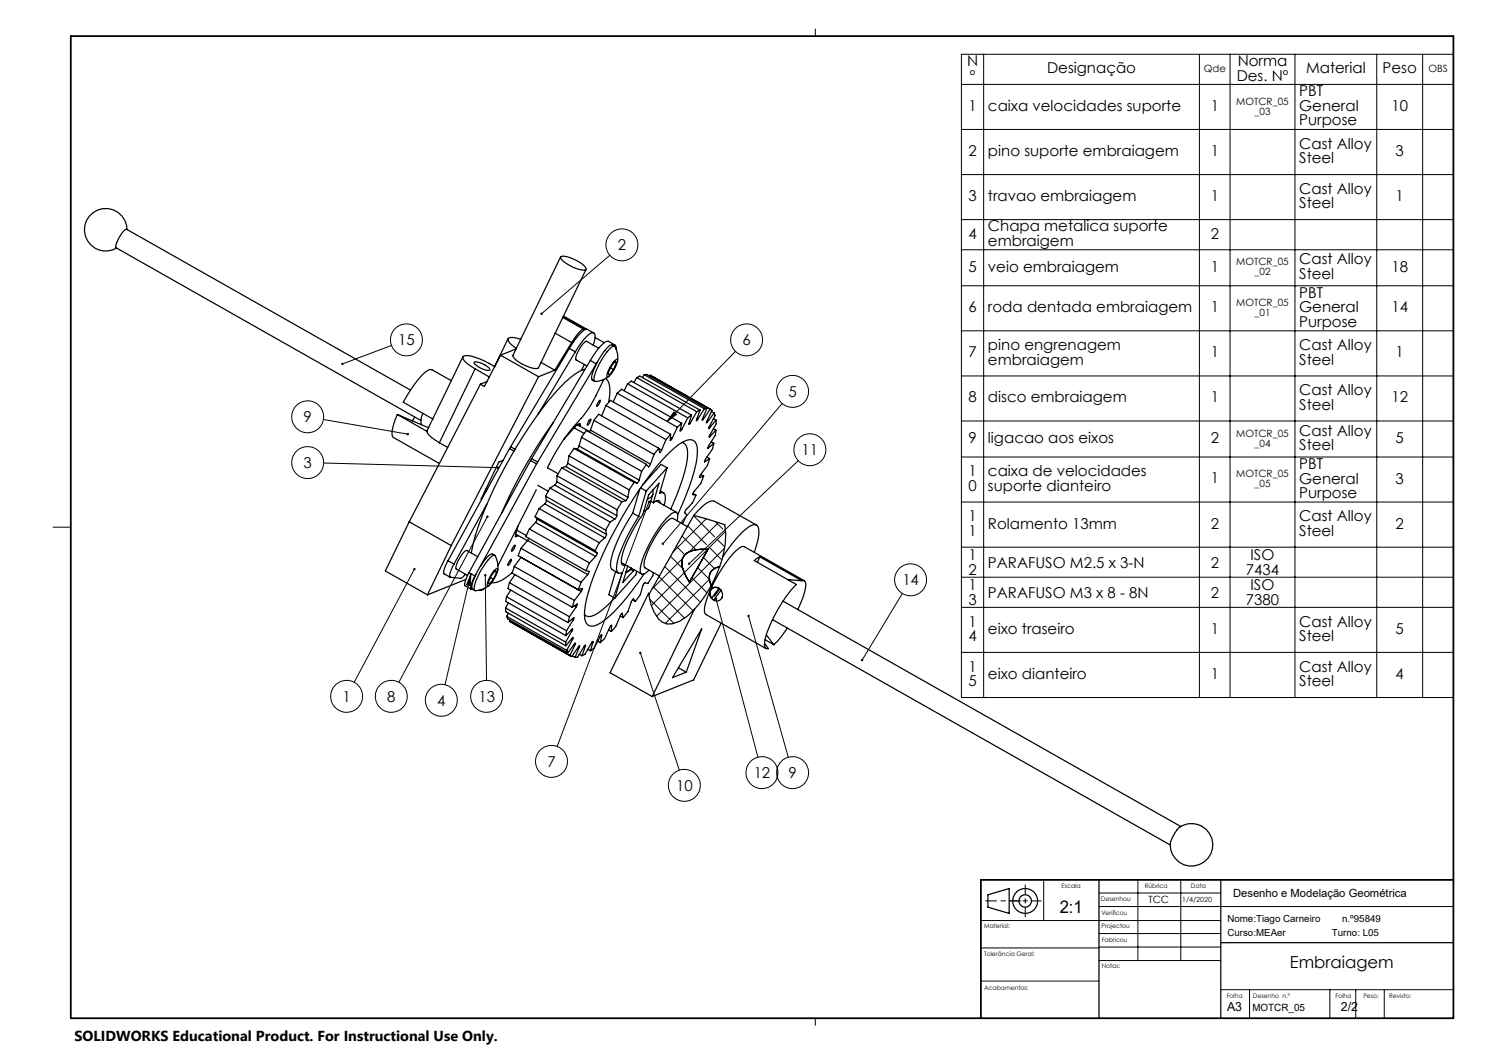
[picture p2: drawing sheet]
<svg xmlns="http://www.w3.org/2000/svg" width="420mm" height="297mm" viewBox="0 0 420 297" stroke-linecap="round" stroke-linejoin="round" font-family="sans-serif">
<g fill="none" stroke="#000" stroke-width=".28">
<path d="M230 8.2v2M271.2 15.3h138.8v181.4h-138.8zM277.5 15.3v181.4M338.3 15.3v181.4M347 15.3v181.4M365.3 15.3v181.4M388.3 15.3v181.4M401.3 15.3v181.4M271.2 23.8h138.8M271.2 36.5h138.8M271.2 49.2h138.8M172 72l-19.3 16.5"/>
<path d="M271.2 61.9h138.8M271.2 70.4h138.8M110.4 97.4l-13.8 5.3M207.5 99.1l-19.3 19.8M271.2 80.6h138.8M271.2 93.3h138.8M91.2 118.3l23.8 4.1M190.1 116.2l.7 .7-2.6 2zM220.6 113.8l-33.6 39.6M271.2 106h138.8M271.2 118.7h138.8M91.3 130.6l49.1 1.3"/>
<path d="M225.2 129.9l-30.8 29.1M271.2 128.9h138.8M15 148.7h5M137.5 145.7l-25 46.7M183.1 141.5l-25.9 69M187.5 159.8l10.1 10.1M189.1 156.9l3.5 3.5M190.7 154.1l2.5 2.4M192.4 151.2l3.9 3.9M192.5 157.5l-8.6 8.6M194 148.3l5.3 5.3M195.6 145.4l6 6"/>
<path d="M195.7 145.4h.1M198.4 157.2l3.1 3.1M199.2 146.3l-9.4 9.4M200 154.3l3.6 3.6M201.8 147.1l2.1 2.1M202.3 152.1l2.1 2.2M202.6 147.4l-8.2 8.2M204.4 154.6l-19.2 19.2M204.6 149.9l.1 .1M204.7 149.9l-21 20.9M271.2 141.6h138.8M271.2 154.3h138.8"/>
<path d="M116.9 160.5l-17 31.9M132.9 161.8l-7.4 31.3M132.9 161.8l-.3 3.4-1-.3zM136.9 162.2l.3 29.7M183.2 169l6.9 6.9M184.3 165.5l8.8 8.8M185.9 162.7l9.6 9.6M195.2 162.9l4.2 4.3M196.8 160.1l3.3 3.3M200.1 163.4l-12.5 12.5M202 168.9l11.8 44.7M211.1 173.7l11.3 39.9"/>
<path d="M254.5 167.4l-11.3 18.8M271.2 162.8h138.8M271.2 171.3h138.8M180.6 184.1l11 33.1M271.2 184h138.8M276.7 259.6h67.6M294.4 248.2v11.4M310 251.9h34.3M310 255.7h100M321 248.2v22.7M333.1 248.2v22.7M276.7 276.7h33.3"/>
<path d="M276.7 267.4h33.3M310 270.9h34.3M310 263.3h34.3M310 267.1h34.3M344.3 279.1h65.5M352.5 279.1v8M375.1 279.1v8M382.4 279.1v8M390.5 279.1v8M230 287.2v2"/>
<circle cx="175.4" cy="69.1" r="4.5"/>
<circle cx="114.6" cy="95.9" r="4.5"/>
<circle cx="210.6" cy="95.9" r="4.5"/>
<circle cx="86.8" cy="117.5" r="4.5"/>
<circle cx="223.6" cy="110.4" r="4.5"/>
<circle cx="86.8" cy="130.5" r="4.5"/>
<circle cx="228.4" cy="126.9" r="4.5"/>
<circle cx="256.9" cy="163.6" r="4.5"/>
<circle cx="97.8" cy="196.4" r="4.5"/>
<circle cx="110.4" cy="196.4" r="4.5"/>
<circle cx="124.5" cy="197.5" r="4.5"/>
<circle cx="137.3" cy="196.4" r="4.5"/>
<circle cx="155.6" cy="214.8" r="4.5"/>
<circle cx="214.9" cy="217.9" r="4.5"/>
<circle cx="223.6" cy="217.9" r="4.5"/>
<circle cx="193" cy="221.5" r="4.5"/>
</g>
<g fill="none" stroke="#000" stroke-width=".35">
<path d="M35.8 64.7a6 6 0 0 0-7.1-5.8 6 6 0 0 0-4.5 8 6 6 0 0 0 8.6 3.1M158.1 72.5l-13.4 27.8a5.6 5.6 0 0 0 3.9 3 3.8 3.8 0 0 0 3.3 .4l13.4-27.7M158.2 72.4a6.9 6.9 0 0 1 5.1 1.4 3.7 3.7 0 0 1 2 2.1 2.45 2.45 0 0 1-2.5-.1l-2.1-.9a5 5 0 0 1-2.6-2.2zM143.3 95.5l-3.8 7.9-4.2-2.2a6.8 6.8 0 0 0-4.6-.7l-.2 .4a4.4 4.4 0 0 0 2.4 2.4l1.1 .7M145.6 98.4l-4.4 1.8M146.9 95.7h-.1a4.3 4.3 0 0 0-3.4-.3l-.1 .3a4.5 4.5 0 0 0 2.3 2.5M156.6 94l4.7 2.6M158.8 89.5l5.7 3.3M158.9 89.4l5.9 3.3M158.9 89.1l6.3 3.6M160.6 98.3l1.7 .9M160.6 98.3l-16.6 27.7"/>
<path d="M161.3 96.6l-4.8 7.8M162.3 99.2l-10.5 17.6M164.5 92.8a10.3 10.3 0 0 0-3.2 3.8M164.8 92.7l.6 .1M164.8 92.7l-.3 .1M165.4 96.3l3.5 1.9M165.5 96.3a1.85 1.85 0 0 0-1.6 1.3l-.5 .9a3.9 3.9 0 0 0-.9 3M167.3 97.3l.4-1.2a1.8 1.8 0 0 0-.3-2.2 2.07 2.07 0 0 0-2.1 1.1l-1.5 1.9-1.5 2.3M167.4 93.9l-1.7-1a2.15 2.15 0 0 0-2 1.2l-1.6 1.8-1.5 2.4M167.9 95.2l2.5 1.5M172.7 97.3a2.77 2.77 0 0 0-2.2 1.6l-1.4 2.2-1.4 2.5a4.4 4.4 0 0 0-.6 3.6l.6 .4M172.7 97.3l.7 .3"/>
<path d="M173.3 97.2l-1.7-.9a2.22 2.22 0 0 0-2 1.1l-1.5 1.9-1.6 2.4M173.4 97.3h-.7M173.4 97.3a1.07 1.07 0 0 1 .4 1.2M112.1 116.9a12.4 12.4 0 0 0-1.4 6.1l.2 .4 13 7.3M112.1 116.9l8.8 3.7M112.1 116.9l8.3 4.8M115.8 110l-80.1-45.3a1.79 1.79 0 0 0-1.3 1.1l-1.1 1.8a2.63 2.63 0 0 0-.6 2.3l86 48.7M117 117.6l-.8 1.1M119.3 116.6a4.3 4.3 0 0 0-.4 3.2M127.3 107.4l-5.5-3.1a3.2 3.2 0 0 0-2.8 1.6l-2.1 2.5-3.2 5 8.4 4.8M130.6 100.6l-10.1 20.9a2.07 2.07 0 0 0 1.3 1.9l2.1 1.5M133.7 102.2a5.1 5.1 0 0 1 4.5 2l-.1 .2a5.2 5.2 0 0 1-4.4-2.2z"/>
<path d="M134 104l4 2.3M134 104l-10.1 20.9M135.5 108.4l-20.1 38.8M137.3 107.6l-1.8 .8M141.2 100.2l-4.6 8.8-1.1-.6M141.2 100.2l10.7 6.1M151.9 106.3l-24.6 47.6M152.6 102.2l3.9 2.2M156 119.2a136.3 136.3 0 0 0-14.4 25.4M156.5 104.4l-4.6 1.9M162.5 101.5l3.1 1.7M162.8 119.8l3.5 2"/>
<path d="M163.1 119.7l.5 .3M163.6 120l-.1 .2M163.6 120l-.1-.6-1.1 .8-3.4 3.7M164.8 102.8l-.8 1.7M165 104.1a16.8 16.8 0 0 0-7.3 5.4 124.5 124.5 0 0 0-23.6 41.6l-1.1 4.8M166.2 118.6l.4-.4a1.81 1.81 0 0 1-.9 1.7zM166.5 101.7l1.7 .9M166.5 101.7l-16.5 27.7M167.5 118.6l1.4-1.8 16.9 9.6M167.5 118.6l17 9.6M167.5 118.6l-1 2.7M168.2 102.6l-16.5 27.7"/>
<path d="M168.4 102.2l-.2 .4M169.1 113l.1-.1a1.75 1.75 0 0 1-.9 1.7l.2-.7zM170.3 107l-2.2 4.6a29.1 29.1 0 0 1-4.1 6.3 52.7 52.7 0 0 0-9.6 14l3 1.7M170.9 106.7a3.6 3.6 0 0 1 1.1 3.2l-.3 3.6M170.9 114.4l1.3-1.5 17 9.6M170.9 114.4l17 9.6M170.9 114.4l-1.2 2.9M172.2 103.7l.9 .5M173.4 102.1l.5 .2M173.5 101.6l.6-.2a7.4 7.4 0 0 1-2.6 4.9h-.3a6.9 6.9 0 0 1 2.3-4.7zM173.9 102.3l-.4-.4-1.2 1.5-.8 1.9 .4 .5 1.2-1.6M173.9 102.3l-.8 1.9"/>
<path d="M174.1 110.9l1.2-1.1 17 9.6M174.1 110.9l17 9.6M174.1 110.9l-1.1 2.4M174.2 101.8a6.4 6.4 0 0 0-.8-4.1 2.62 2.62 0 0 0-2.2 1.6 14.9 14.9 0 0 0-3.6 8.1 4.4 4.4 0 0 0 3.7-.9l.5-.4M177 108.3l1.1-.8 17 9.6M177 108.3l17 9.6M177 108.3l-1 1.9M179.6 106.5l.9-.4 16.9 9.6M179.6 106.5l16.9 9.6M179.6 106.5l-.8 1.4M181.7 105.7l.7-.1 17 9.6M181.7 105.7l17 9.6"/>
<path d="M181.7 105.7l-.5 .8M183.4 105.8l.2 .1M183.4 105.8l17.1 9.7M183.4 105.8l-.2 .3M192.3 119.4l-1.2 1.1M192.3 119.4l-.4 2.2 .4-.5M194 117.9l-1.7 3.2M194.5 119.1l.2 .2M195.1 117.1l-1.1 .8M195.1 117.1l-.8 2.6 .4-.4M196.5 116.1l-1.8 3.2M196.5 118.2l.3 .1"/>
<path d="M197.4 115.7l-.9 .4M197.4 115.7l-.9 3 .3-.4M198.2 118.1l.2 .1M198.4 118.2l1.9-2.8 .5 .3-1.6 3.6 .3-.2M198.7 115.3l-1.9 3M199.3 119l.2 .1M199.4 115.2l-.7 .1M199.4 115.2l-1.4 3.3 .4-.3M200.7 116.1l.7 .4M201.2 118.1l.8 .4M201.4 116.5l.3 .7-1.8 3.7 .2-.2M201.4 116.5l-1.9 2.6"/>
<path d="M202 118.5v1l-1.8 3.2-.2 .5h.2M202 118.5l-1.9 2.2M123.9 124.9l2.4 1.3M136.9 138.3l.3 .1M137.5 137.8l-.5 .2M141.9 129.9l-1.2 .4-5 10.4 .3-.1M143.7 126.5l-17.3 31.6M143.7 126.5l1.3 .7M144 126l-.3 .5M144 126l1.3 .7M149.6 129.9l1.7 .9M149.6 129.9l-17.3 31.6"/>
<path d="M150 129.4l-.4 .5M150 129.4l1.7 .9M151.3 138.1l-10.9 21.5M151.3 130.8l-15.8 29M151.7 130.3l-.4 .5M151.7 136.9l3 1.7M153.9 139.9l17 9.6M153.9 139.9l.2 1.2M155.2 137.7l-1.3 2.2M155.2 137.7l16.9 9.5M156.5 136.8l16.9 9.6M156.5 136.8l-1.3 .9"/>
<path d="M157.1 135.9l-.6 .9M157.1 135.9l16.9 9.5M157.1 134.2l17 9.6M157.1 134.2v1.7M158.4 131.9l-1.3 2.3M158.4 131.9l17 9.6M159.6 131.6l16.9 9.6M159.6 131.6l-1.2 .3M160.1 130.7l-.5 .9M160.1 130.7l17 9.6M160.5 128.6l17 9.6M160.5 128.6l-.4 2.1"/>
<path d="M161.9 126.5l-1.4 2.1M161.9 126.5l17 9.6M161.9 126.5l.8 .1M162 120.7l2.8 1.6M162.7 126.6l17 9.6M163.3 125.8l-.6 .8M163.3 125.8l17 9.6M164 123.3l1.4-1.9 17 9.6M164 123.3l17 9.6M164 123.3l-.7 2.5M166.5 121.3l-.3 .5M166.5 121.3l17 9.6"/>
<path d="M177.5 138.2l-.4 2.1M178.9 136.1l-1.4 2.1M178.9 136.1l.8 .1M180.3 135.4l-.6 .8M180.4 138l-1.9 6.7M180.7 137.6l1.6 .9M181 132.9l-.7 2.5M182.3 138.5l-2.1 7.2M182.4 131l-1.4 1.9M183.5 130.9l-.5 .8-.6-.7M184.1 138.2v1.2M184.1 139.5l-1 3.4"/>
<path d="M184.1 139.4a1.96 1.96 0 0 1-1.5 1.3M184.5 128.2l-1 2.7M185.8 126.4l-1.3 1.8M185.8 126.4l.3 1.3 .5-.7M185.8 126.5l.8 .5M186.3 138.5l.9 .5M187.9 124l-1.3 3M188.2 131.9l-2.1 7.2 .6-.2 .5 .1a3.6 3.6 0 0 1 .2 3.6M188.2 131.9l-1.7-.9-5.1 5.7M188.2 131.9l-5.9 6.6M189.1 123.4l.5 .2M189.2 122.5l-1.3 1.5"/>
<path d="M189.2 122.5l-.1 1.8 .5-.7M191.1 120.5l-1.5 3.1M192 120.9l.3 .2M192.3 124.8a1.9 1.9 0 0 1 1.6 1.9 24.6 24.6 0 0 1-2.2 10.7l-2.5 6.2M195.4 139.5h.1M195.4 139.5l.9 .2M195.5 139.2l.8 .5M196.3 139.7l-1 2.1-2 2.2-.2 .6 .6 .7-1.3 2.4M197.3 134.6v.1M197.7 133.8l.8 .5M198.5 134.3l-.8 2.1-2 2.3-.3 .8M198.5 134.3l-1.2 .4"/>
<path d="M198.7 130.2h.1M199.4 128.9l.8 .5M199.6 126.3l.2 .1M200 120.6l.1 .1M200.1 123.1l.1 .1M200.2 129.4l-.6 1.9-2 2.6-.3 .8M200.2 129.4l-1.4 .8M200.6 124.6l.7 .4M201.2 121l.7 .4M201.3 125l-.4 1.7-1.9 2.8-.2 .7M201.3 125l-1.5 1.4M201.9 121.4l-.1 1.3-1.9 3.1-.3 .5 .2 .1"/>
<path d="M201.9 121.4l-1.7 1.8M115.4 147.2l11.9 6.7M115.4 147.2l-6.7 13.8 11.9 6.8M126.4 158.1a5.2 5.2 0 0 0-1.1 3.8l1.7 .9M126.4 158.1l1.7 1M127.3 153.9l-6.7 13.9M128.1 159.1a5.2 5.2 0 0 0-1.1 3.7M134.8 157l-3.1-1.7a5 5 0 0 0-2.6 3.1 2.12 2.12 0 0 0-.4 2.1l3.2 1.8M137.3 142.2l-9.2 16.9M139.6 156.6l-.7-.3a2.3 2.3 0 0 0-2 1.4 16 16 0 0 0-3.8 8.2l.8 .7M144 157.8h.2a2 2 0 0 1-1 1.7l.1-.5zM144.9 154l.3-.3a1.8 1.8 0 0 1-.9 1.8z"/>
<path d="M145.1 159.8l-.6 1.8 16.9 9.7M145.1 159.8l16.9 9.6M145.4 151.1l.3 .2M145.5 150.7l3.3 1.8M145.8 149.5l2.7 1.6M146.1 148.4l-.7 3 .3-.1M146.2 151.1l-.5 .2M147 154.7l-.8 2 17.7 10.1M147 154.7l16.9 9.5M147 157.2l-1.9 2.6M148.8 152.4l17 9.7M148.8 152.4l-1.8 2.3"/>
<path d="M149.2 151.8l-.4 .6M149.3 149.2l-1 2.2 17 9.6M149.3 149.2l17 9.6M151 145.7l16.9 9.6M151 145.7l.5 .7M151.1 147.4l16.9 9.5M151.1 147.4l-1.8 1.8M151.5 146.4l-.4 1M151.5 146.4l17 9.6M152.1 143.4l-1.1 2.3M152.1 143.4l16.9 9.7M153.6 142.1l17 9.6"/>
<path d="M153.6 142.1l-1.5 1.3M154.1 141.1l-.5 1M154.1 141.1l17 9.6M166.3 158.8l-1 2.2M167.9 155.3l.6 .7M168 156.9l-1.7 1.9M168.5 156l-.5 .9M169 153.1l-1.1 2.2M170.6 151.7l-1.6 1.4M170.9 149.5l.2 1.2M171.1 150.7l-.5 1M172.1 147.2l-1.2 2.3"/>
<path d="M173.4 146.4l-1.3 .8M174 145.4l-.6 1M174.1 143.8l-.1 1.6M175.3 158.7l5.6 3.2M175.4 141.5l-1.3 2.3M176.5 141.2l-1.1 .3M177.1 159.7l-1.4 4.6 2.9-3.3M177.1 140.3l-.6 .9M178.5 144.7a40.1 40.1 0 0 0-6.2 13.8 1.83 1.83 0 0 0 .4 2.2l1.7 .9M178.5 144.7l1.7 1M180.2 145.7a41.5 41.5 0 0 0-6.2 13.7v1.8l.3 .4 .5 .1 .7-.2-2.1 7.2M183.1 142.9a1.91 1.91 0 0 1-1.5 1.3"/>
<path d="M183.6 141.4l.7 .4M184.3 141.8l1.6-5.5-2.9 3.3-1.7 5.5a34.1 34.1 0 0 0-6.1 13.1l.3 1.1 .5 .2 .5-.2M184.3 141.8l1.3-.7 .4 .2 .3 .7M185.1 141.3l5.7 3.2M191 146.9a1.97 1.97 0 0 0-.3-2.4 3.8 3.8 0 0 0-2.8 1.8 34.4 34.4 0 0 0-7.3 14l.1 1.4 .4 .3 .5-.1 1.5-1.1M191.2 145.1a51.7 51.7 0 0 0 5.5-17.5 2.79 2.79 0 0 0-2.1-3.6 8.3 8.3 0 0 0-4.5 2.4 87.5 87.5 0 0 0-16 22 83.3 83.3 0 0 0-9 22.3 8 8 0 0 0 .2 5.1 2.18 2.18 0 0 0 3.1 .5 28.2 28.2 0 0 0 8.4-7.7l4.8-6.7M193 156.7a6.5 6.5 0 0 1 4.8-1.8h1.9l-5.2 9.3a9 9 0 0 1-2-6.7zM193.9 148.6l-4.1-2.4a2.78 2.78 0 0 0-2.3 1.5 28.2 28.2 0 0 0-5.9 11.4l.3 1 4.1 2.4M195.7 145.4l8.7 2.6 .3 2.6-.2 3-.6 3.4M195.7 145.4a11.7 11.7 0 0 1 5.2-4.2l.6 .2 11.9 6.7M195.7 145.4l-12.7 22.3M203 159.8a3.2 3.2 0 0 0-2.8 4l.4 1.4"/>
<path d="M203.9 157a36.7 36.7 0 0 1-8 14.9M212.8 155.8l.2-.6a12.1 12.1 0 0 0 .9-6.6l-.4-.5a3 3 0 0 0-3.2 1.2 35.7 35.7 0 0 0-6.4 7.7M214.3 157.1l-1.5 1 11.8 6.7a37.4 37.4 0 0 0-8.9 16.4l.1 1.5 .4 .3 .5-.1-1-1.4M214.3 157.1l11.9 6.7M214.3 157.1l-.7 1.5M131.3 162l-.8 .8-.6 .3-2.9-.3M131.4 163.4l-10.8 4.4M132.3 161.5a5.2 5.2 0 0 0-1.1 3.7l1.7 1M132.3 161.5l1.7 1M132.9 166.2h.4M134 162.5a5.2 5.2 0 0 0-1.1 3.7M134.2 162l-.2 .5"/>
<path d="M136.6 165.9a1.07 1.07 0 0 1-1.2 .5M138.3 162.9l.9 .5M139.6 161.1l.5 .3M139.8 160.5l.6-.1a7.8 7.8 0 0 1-2.8 4.9l-.2-.1v-.4l.5-1.4 .9-1.7zM140.1 161.4l-.3-.5-1.2 1.4-.9 1.9 .3 .6 1.2-1.4M140.1 161.4l-.9 2M140.4 160.8a6.6 6.6 0 0 0-.7-4.1l-.4-.1a10.6 10.6 0 0 0-3.9 4.8l-.6 1.3a8 8 0 0 0-1.1 3.6l.2 .3a6.4 6.4 0 0 0 4.1-1.5M142.6 171.5l.1 1 16.9 9.6M142.6 171.5l17 9.6M142.9 168.3l-.2 1.3 16.9 9.7M142.9 168.3l16.9 9.6M142.9 173.8l.3 .8 17 9.5"/>
<path d="M142.9 173.8l17 9.6M143.4 170.1l-.8 1.4M143.4 173l-.5 .8M143.7 164.4l-.4 1.6 16.9 9.6M143.7 164.4l16.9 9.6M143.8 175.3l.3 .2M143.8 175.3l17.3 9.8M144 175l-.2 .3M144 166.4l-1.1 1.9M144.5 161.5a8.1 8.1 0 0 1-5.8 2.8M145.2 162.1l-1.5 2.3M159.8 177.9l-.2 1.4"/>
<path d="M160.6 174l-.4 1.6M161 177.8l.3 .1M161.3 177.9l.2-.6-1.9 2M161.3 177.9l-1.7 3.2M161.3 174.7l.4 .2M161.7 174.9l.2-.7-1.7 1.4M161.7 174.9l-1.9 3M162 169.4l-.6 1.9M162.1 170.8l.5 .3M162.6 171.1l.2-.7-1.4 .9M162.6 171.1l-2 2.9M163.9 164.2l-.8 2.1 1.2-.3-.4 .8"/>
<path d="M163.9 166.8l-1.9 2.6M165.3 161l.9 .2-.4 .9M165.8 162.1l-1.9 2.1M169.6 179.1l.1 .1M169.7 179.2v-.2l-.4 .4-1.7 3.4-1.1 .7M169.7 179.2l-.4 2.1M171.7 177.7l.7 .4M172.4 176.4h.1M172.5 176.4l-.5 .4-1.5 3.3-1.2 1.2M172.5 176.4l-.1 1.7M173.4 168.7l-.3 .3a17.9 17.9 0 0 1-6.2 4.8l-.9 .1-.7-.2-.4-.3M173.6 161.2l-1.9 6.5 1.7 1"/>
<path d="M174.9 173.7l.9 .5M175.5 173h.1M175.5 173l-.5 .7-1.3 2.9-1.3 1.5M175.5 173l.3 1.2M176.6 161.3a1.83 1.83 0 0 0 1.4-1.1 2.14 2.14 0 0 1-1.5 1.3M177.8 160.5l.8 .5M178.4 169.2l.8 .4M178.6 168.9h.1M178.7 168.9l-.6 .8-1 2.8-1.3 1.7M178.7 168.9l.5 .7M178.8 160.7l-.2 .3M179.6 161.1l-.3 1-5.9 6.6"/>
<path d="M184.3 161.5l-.2 1-1.4 2.1-.9-.2-.2 .3-1 3-1.4 1.9M195.9 171.9a9.8 9.8 0 0 1-7.8 4.1l-1.3-.5a11.4 11.4 0 0 1-3.8-8.2l-10.9 22.5 11.9 6.7M195.9 171.9l-11.9 24.6M197.9 177.3l-4.3 12.3-3.9 1.5zM200.4 166.3a1.93 1.93 0 0 1 3.1 .4 1.93 1.93 0 0 1-1.2 2.8 2.16 2.16 0 0 1-1.9-3.2zM202.8 165.9a1.75 1.75 0 0 0-2.3 .4 1.75 1.75 0 0 0 .3 2.4l2-2.8M203 166.1l-1.5 2.1M203.4 175.8l-7.7 16-11.7 4.7M203.4 166.4l-2 2.8M216.1 179.1l2.2 2.8M217.9 174.8l112.2 63.5M220.8 169.5l112.3 63.6"/>
<path d="M222.1 177.2l-1.8 2.5-2 2.2M222.2 163.5l4 .3M226.2 163.8l.5-.1 .4 .3a5.9 5.9 0 0 1-.4 4l-1.7 3.9M226.9 163.8l-17.2-9.7a5.1 5.1 0 0 0-3 2.1 39.6 39.6 0 0 0-7.9 14.8 1.96 1.96 0 0 0 .3 2.3l16.9 9.6M159.6 181.1v1M159.9 183.4l.3 .7M161.3 180.1l.2 .2M161.4 185l.8 .4M161.5 180.3l.1-.5-2 2.3M161.5 180.3l-1.6 3.1M162 181.6l.2 .2M162.2 181.8l-1.4 3.1 .3 .2 .2 .1 2.2-3.1-.1 .3"/>
<path d="M162.2 181.8l.1-.4-2.1 2.7M163.2 182.3l.2 .1M163.4 184.5l.7 .5M163.4 182.4l-1.2 3M165 182.1l.1 .1M165.1 182.2v-.3l-2.2 3.4-.7 .1M165.1 182.2l-1 2.8M165.8 183.2l.7 .3M167.1 181l.2 .1M167.3 181.1l-.1-.2-.2 .2-2 3.4-.9 .5M167.3 181.1l-.8 2.4M168.6 180.8l.7 .5"/>
<path d="M191.3 188.3l2.3 1.3M215.8 180.4l2.5 1.5M332.5 233.5a6 6 0 0 1 9.2 2.5 6 6 0 0 1-4.8 8.2 6 6 0 0 1-6.7-6.8l1.3-2.6zM278.7 252.4l6-1.8v7l-6-1.7zM310 248.2v38.9M344.3 248.2v38.9M344.3 265.9h65.5"/>
<circle cx="289.2" cy="254.1" r="1.75"/>
<circle cx="289.2" cy="254.1" r="3.5"/>
</g>
<path d="M284.7 254.1h9M289.2 249.6v9" fill="none" stroke="#000" stroke-width=".28" stroke-dasharray="6.3 1.3 1.3 1.3" stroke-dashoffset="3.8"/>
<path d="M288 254.1h-10" fill="none" stroke="#000" stroke-width=".28" stroke-dasharray="6.3 1.3 1.3 1.3" stroke-dashoffset="3.3"/>
<path d="M20 10.2h390v277h-390zM410 248.2h-133.3v38.9" fill="none" stroke="#000" stroke-width=".5"/>
<path d="M194.2 158.7l-.1 .5 .3-.2-.3 .2a.34 .34 0 0 0 .5 0 .34 .34 0 0 0 0-.4 .34 .34 0 0 0-.4-.1zM140.1 131.7v.4h.6l.1-.2h-.4h.4l-.2-.3zM210.9 173.5a.34 .34 0 0 0 .2 .5 .34 .34 0 0 0 .4-.3 .34 .34 0 0 0-.5-.3l.1 .3-.1-.3zM242.9 185.9l.1 .6 .2-.3-.2 .3a.35 .35 0 0 0 .5-.1 .35 .35 0 0 0-.1-.5 .35 .35 0 0 0-.5 0zM180.3 184a.33 .33 0 0 0 .2 .5 .33 .33 0 0 0 .4-.4 .33 .33 0 0 0-.4-.3l.1 .3-.1-.3zM201.8 168.6a.33 .33 0 0 0 0 .6 .33 .33 0 0 0 .5-.3 .33 .33 0 0 0-.4-.3l.1 .3zM190.1 116.2l.7 .7-2.6 2zM186.7 153.2l.1 .4 .2-.2-.2 .2a.35 .35 0 0 0 .5 0 .35 .35 0 0 0-.1-.5 .35 .35 0 0 0-.5 .1zM182.9 141.2a.33 .33 0 0 0 0 .6 .33 .33 0 0 0 .5-.1 .33 .33 0 0 0-.2-.5l-.1 .3 .1-.3zM136.6 162.1a.35 .35 0 0 0 .2 .5 .35 .35 0 0 0 .4-.3 .35 .35 0 0 0-.3-.4v.3v-.3zM132.9 161.8l-.3 3.4-1-.3zM137.3 145.4a.34 .34 0 0 0-.1 .5 .34 .34 0 0 0 .6 0 .34 .34 0 0 0-.1-.5l-.2 .3 .2-.3zM116.7 160.3a.34 .34 0 0 0 0 .5 .34 .34 0 0 0 .5-.1 .34 .34 0 0 0-.1-.5l-.2 .3 .2-.3zM152.6 88.2l-.1 .5 .2-.2-.2 .2a.34 .34 0 0 0 .4 .1 .34 .34 0 0 0 .1-.5 .34 .34 0 0 0-.4-.1zM114.7 122.3l.1 .4h.5l.1-.2-.4-.1 .4 .1-.1-.3zM96.3 102.4v.4l.3-.1-.3 .1a.34 .34 0 0 0 .5 .1 .34 .34 0 0 0 0-.5 .34 .34 0 0 0-.5 0z" fill="#000"/>
<text font-size="4.9" x="298.9" y="257.4">2:1</text>
<text font-size="4.7" x="363.8" y="272.9">Embraiagem</text>
<g font-size="4.2">
<text x="272.8" y="18.6">N</text>
<text x="273.6" y="22.7">º</text>
<text x="295.4" y="20.7">Designação</text>
<text x="348.8" y="22.7">Des. Nº</text>
<text x="349.1" y="18.6">Norma</text>
<text x="368.4" y="20.7">Material</text>
<text x="390" y="20.7">Peso</text>
<text x="366.5" y="27.2">PBT</text>
<text x="273.2" y="31.3">1</text>
<text x="278.7" y="31.3">caixa velocidades suporte</text>
<text x="341.5" y="31.3">1</text>
<text x="366.5" y="31.3">General</text>
<text x="366.5" y="35.4">Purpose</text>
<text x="392.5" y="31.3">10</text>
<text x="366.5" y="41.9">Cast Alloy</text>
<text x="273.2" y="44">2</text>
<text x="278.7" y="44">pino suporte embraiagem</text>
<text x="341.5" y="44">1</text>
<text x="366.5" y="46">Steel</text>
<text x="393.7" y="44">3</text>
<text x="273.2" y="56.7">3</text>
<text x="278.7" y="56.7">travao embraiagem</text>
<text x="341.5" y="56.7">1</text>
<text x="366.5" y="54.7">Cast Alloy</text>
<text x="366.5" y="58.8">Steel</text>
<text x="393.7" y="56.7">1</text>
<text x="278.7" y="65.3">Chapa metalica suporte</text>
<text x="174.3" y="70.6">2</text>
<text x="273.2" y="67.3">4</text>
<text x="278.7" y="69.4">embraigem</text>
<text x="341.5" y="67.3">2</text>
<text x="273.2" y="76.6">5</text>
<text x="278.7" y="76.6">veio embraiagem</text>
<text x="341.5" y="76.6">1</text>
<text x="366.5" y="74.6">Cast Alloy</text>
<text x="392.5" y="76.6">18</text>
<text x="366.5" y="78.7">Steel</text>
<text x="366.5" y="84">PBT</text>
<text x="273.2" y="88.1">6</text>
<text x="278.7" y="88.1">roda dentada embraiagem</text>
<text x="341.5" y="88.1">1</text>
<text x="366.5" y="88.1">General</text>
<text x="392.5" y="88.1">14</text>
<text x="366.5" y="92.2">Purpose</text>
<text x="112.3" y="97.4">15</text>
<text x="209.4" y="97.4">6</text>
<text x="273.2" y="100.8">7</text>
<text x="278.7" y="98.7">pino engrenagem</text>
<text x="341.5" y="100.8">1</text>
<text x="366.5" y="98.7">Cast Alloy</text>
<text x="393.7" y="100.8">1</text>
<text x="278.7" y="102.8">embraiagem</text>
<text x="366.5" y="102.8">Steel</text>
<text x="222.4" y="111.9">5</text>
<text x="273.2" y="113.5">8</text>
<text x="278.7" y="113.5">disco embraiagem</text>
<text x="341.5" y="113.5">1</text>
<text x="366.5" y="111.4">Cast Alloy</text>
<text x="392.5" y="113.5">12</text>
<text x="85.6" y="119.1">9</text>
<text x="366.5" y="115.6">Steel</text>
<text x="273.2" y="124.9">9</text>
<text x="278.7" y="124.9">ligacao aos eixos</text>
<text x="341.5" y="124.9">2</text>
<text x="366.5" y="122.9">Cast Alloy</text>
<text x="393.7" y="124.9">5</text>
<text x="85.6" y="132">3</text>
<text x="226.1" y="128.4">11</text>
<text x="366.5" y="127">Steel</text>
<text x="273.2" y="134.3">1</text>
<text x="278.7" y="134.3">caixa de velocidades</text>
<text x="341.5" y="136.4">1</text>
<text x="366.5" y="132.3">PBT</text>
<text x="366.5" y="136.4">General</text>
<text x="393.7" y="136.4">3</text>
<text x="273.2" y="138.4">0</text>
<text x="278.7" y="138.4">suporte dianteiro</text>
<text x="366.5" y="140.5">Purpose</text>
<text x="273.2" y="147">1</text>
<text x="278.7" y="149.1">Rolamento 13mm</text>
<text x="341.5" y="149.1">2</text>
<text x="366.5" y="147">Cast Alloy</text>
<text x="393.7" y="149.1">2</text>
<text x="273.2" y="151.1">1</text>
<text x="366.5" y="151.1">Steel</text>
<text x="273.2" y="158">1</text>
<text x="278.7" y="160.1">PARAFUSO M2.5 x 3-N</text>
<text x="341.5" y="160.1">2</text>
<text x="352.8" y="158">ISO</text>
<text x="254.5" y="165">14</text>
<text x="273.2" y="162.1">2</text>
<text x="273.2" y="166.5">1</text>
<text x="351.4" y="162.1">7434</text>
<text x="352.8" y="166.5">ISO</text>
<text x="273.2" y="170.6">3</text>
<text x="278.7" y="168.6">PARAFUSO M3 x 8 - 8N</text>
<text x="341.5" y="168.6">2</text>
<text x="351.4" y="170.6">7380</text>
<text x="273.2" y="176.7">1</text>
<text x="278.7" y="178.8">eixo traseiro</text>
<text x="341.5" y="178.8">1</text>
<text x="366.5" y="176.7">Cast Alloy</text>
<text x="393.7" y="178.8">5</text>
<text x="273.2" y="180.8">4</text>
<text x="366.5" y="180.8">Steel</text>
<text x="273.2" y="189.4">1</text>
<text x="278.7" y="191.5">eixo dianteiro</text>
<text x="341.5" y="191.5">1</text>
<text x="366.5" y="189.4">Cast Alloy</text>
<text x="393.7" y="191.5">4</text>
<text x="96.6" y="197.9">1</text>
<text x="109.2" y="197.9">8</text>
<text x="134.9" y="197.9">13</text>
<text x="273.2" y="193.5">5</text>
<text x="366.5" y="193.5">Steel</text>
<text x="123.3" y="199">4</text>
<text x="154.4" y="216.3">7</text>
<text x="212.6" y="219.4">12</text>
<text x="222.4" y="219.4">9</text>
<text x="190.7" y="223">10</text>
</g>
<text font-size="4.1" x="21" y="293.7">SOLIDWORKS Educational Product. For Instructional Use Only.</text>
<g font-size="3.5">
<text x="346.1" y="285.2">A3</text>
<text x="378.2" y="285.2">2/2</text>
</g>
<text font-size="3.2" x="347.8" y="252.9">Desenho e Modelação Geométrica</text>
<g font-size="2.8">
<text x="339.6" y="20.3">Qde</text>
<text x="402.9" y="20.3">OBS</text>
<text x="348.7" y="29.5">MOTCR_05</text>
<text x="353.9" y="32.4">_03</text>
<text x="348.7" y="74.9">MOTCR_05</text>
<text x="353.9" y="77.7">_02</text>
<text x="348.7" y="86.3">MOTCR_05</text>
<text x="353.9" y="89.1">_01</text>
<text x="348.7" y="123.2">MOTCR_05</text>
<text x="353.9" y="126">_04</text>
<text x="348.7" y="134.6">MOTCR_05</text>
<text x="353.9" y="137.4">_05</text>
<text x="324" y="254.7">TCC</text>
<text x="353.3" y="285.2">MOTCR_05</text>
</g>
<g font-size="2.7">
<text x="346.2" y="264">Curso:MEAer</text>
<text x="346.2" y="260.2">Nome:Tiago Carneiro</text>
<text x="375.7" y="264">Turno: L05</text>
<text x="378.6" y="260.2">n.º95849</text>
</g>
<text font-size="2" x="333.5" y="254.3">1/4/2020</text>
<g font-size="1.8">
<text x="299.4" y="250.5">Escala</text>
<text x="322.9" y="250.4">Rúbrica</text>
<text x="335.9" y="250.4">Data</text>
<text x="310.5" y="254.3">Desenhou</text>
<text x="277.6" y="261.8">Material:</text>
<text x="310.7" y="258.1">Verificou</text>
<text x="310.7" y="261.8">Projectou</text>
<text x="277.6" y="269.6">Tolerância Geral:</text>
<text x="310.8" y="265.6">Fabricou</text>
<text x="310.8" y="272.9">Notas:</text>
<text x="277.6" y="279.3">Acabamentos:</text>
<text x="346" y="281.4">Folha</text>
<text x="353.4" y="281.4">Desenho n.º</text>
<text x="376.7" y="281.4">Folha</text>
<text x="384.6" y="281.4">Peso:</text>
<text x="391.8" y="281.4">Revisto:</text>
</g>
</svg>
